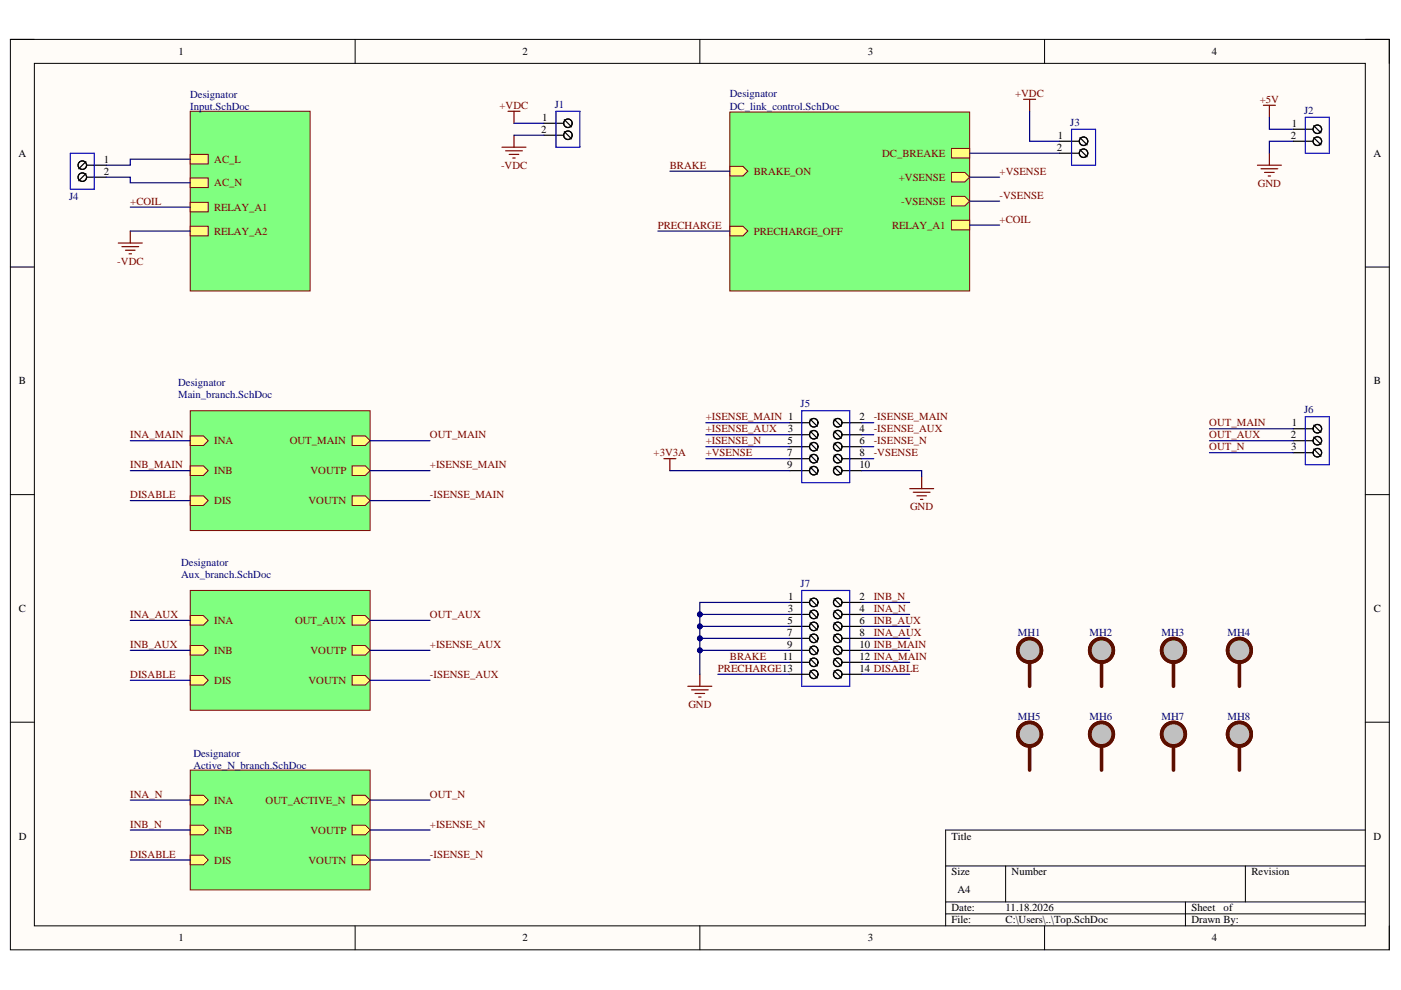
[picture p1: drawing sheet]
<svg xmlns="http://www.w3.org/2000/svg" width="297mm" height="210mm" viewBox="0 0 297 210" stroke-linecap="round" stroke-linejoin="round" font-family="sans-serif">
<path d="M2.2 8.4h292.4v193h-292.4z" fill-rule="evenodd" fill="#fffcf8"/>
<path d="M2.2 8.4h292.4v193h-292.4z" fill="none" stroke="#000" stroke-width=".21"/>
<path d="M7.3 13.4h282.2v182.9h-282.2z" fill-rule="evenodd" fill="#fffcf8"/>
<g fill="none" stroke="#000" stroke-width=".21">
<path d="M2.2 8.4h5.1M7.3 13.4h282.2v182.9h-282.2zM75.3 8.4v5M148.4 8.4v5M221.5 8.4v5M289.5 8.4h5.1v5M2.2 56.6h5.1M289.5 56.6h5.1M2.2 104.9h5.1M289.5 104.9h5.1M2.2 153.1h5.1M289.5 153.1h5.1"/>
<path d="M289.5 176h-89v20.3M75.3 196.3v5.1M148.4 196.3v5.1M200.5 183.6h89M200.5 191.2h89M200.5 193.8h89M213.2 183.6v7.6M221.5 196.3v5.1M251.3 191.2v5.1M264 183.6v7.6M294.6 196.3v5.1"/>
</g>
<path d="M40.3 87.1h38.2v25.4h-38.2z" fill-rule="evenodd" fill="#80ff80"/>
<path d="M40.3 87.1h38.2v25.4h-38.2z" fill="none" stroke="#800000" stroke-width=".21"/>
<path d="M74.7 92.4h2.8l1 1-1 1.1h-2.8z" fill-rule="evenodd" fill="#ffff80"/>
<path d="M74.7 92.4h2.8l1 1-1 1.1h-2.8z" fill="none" stroke="#800000" stroke-width=".21"/>
<path d="M74.7 98.8h2.8l1 1-1 1h-2.8z" fill-rule="evenodd" fill="#ffff80"/>
<path d="M74.7 98.8h2.8l1 1-1 1h-2.8z" fill="none" stroke="#800000" stroke-width=".21"/>
<path d="M74.7 105.1h2.8l1 1-1 1.1h-2.8z" fill-rule="evenodd" fill="#ffff80"/>
<path d="M74.7 105.1h2.8l1 1-1 1.1h-2.8z" fill="none" stroke="#800000" stroke-width=".21"/>
<path d="M40.3 98.8h2.8l1 1-1 1h-2.8z" fill-rule="evenodd" fill="#ffff80"/>
<path d="M40.3 98.8h2.8l1 1-1 1h-2.8z" fill="none" stroke="#800000" stroke-width=".21"/>
<path d="M40.3 92.4h2.8l1 1-1 1.1h-2.8z" fill-rule="evenodd" fill="#ffff80"/>
<path d="M40.3 92.4h2.8l1 1-1 1.1h-2.8z" fill="none" stroke="#800000" stroke-width=".21"/>
<path d="M40.3 105.1h2.8l1 1-1 1.1h-2.8z" fill-rule="evenodd" fill="#ffff80"/>
<path d="M40.3 105.1h2.8l1 1-1 1.1h-2.8z" fill="none" stroke="#800000" stroke-width=".21"/>
<path d="M154.7 23.8h50.9v37.9h-50.9z" fill-rule="evenodd" fill="#80ff80"/>
<path d="M154.7 23.8h50.9v37.9h-50.9z" fill="none" stroke="#800000" stroke-width=".21"/>
<path d="M201.8 31.5h3.8v2h-3.8z" fill-rule="evenodd" fill="#ffff80"/>
<path d="M201.8 31.5h3.8v2h-3.8z" fill="none" stroke="#800000" stroke-width=".21"/>
<path d="M201.8 36.6h2.8l1 1-1 1h-2.8z" fill-rule="evenodd" fill="#ffff80"/>
<path d="M201.8 36.6h2.8l1 1-1 1h-2.8z" fill="none" stroke="#800000" stroke-width=".21"/>
<path d="M201.8 41.6h2.8l1 1.1-1 1h-2.8z" fill-rule="evenodd" fill="#ffff80"/>
<path d="M201.8 41.6h2.8l1 1.1-1 1h-2.8z" fill="none" stroke="#800000" stroke-width=".21"/>
<path d="M154.7 35.3h2.8l1 1-1 1h-2.8z" fill-rule="evenodd" fill="#ffff80"/>
<path d="M154.7 35.3h2.8l1 1-1 1h-2.8z" fill="none" stroke="#800000" stroke-width=".21"/>
<path d="M154.7 48h2.8l1 1-1 1h-2.8z" fill-rule="evenodd" fill="#ffff80"/>
<path d="M154.7 48h2.8l1 1-1 1h-2.8z" fill="none" stroke="#800000" stroke-width=".21"/>
<path d="M201.8 46.7h3.8v2h-3.8z" fill-rule="evenodd" fill="#ffff80"/>
<path d="M201.8 46.7h3.8v2h-3.8z" fill="none" stroke="#800000" stroke-width=".21"/>
<path d="M40.3 125.2h38.2v25.4h-38.2z" fill-rule="evenodd" fill="#80ff80"/>
<path d="M40.3 125.2h38.2v25.4h-38.2z" fill="none" stroke="#800000" stroke-width=".21"/>
<path d="M40.3 136.9h2.8l1 1-1 1h-2.8z" fill-rule="evenodd" fill="#ffff80"/>
<path d="M40.3 136.9h2.8l1 1-1 1h-2.8z" fill="none" stroke="#800000" stroke-width=".21"/>
<path d="M40.3 130.5h2.8l1 1-1 1.1h-2.8z" fill-rule="evenodd" fill="#ffff80"/>
<path d="M40.3 130.5h2.8l1 1-1 1.1h-2.8z" fill="none" stroke="#800000" stroke-width=".21"/>
<path d="M40.3 143.2h2.8l1 1-1 1.1h-2.8z" fill-rule="evenodd" fill="#ffff80"/>
<path d="M40.3 143.2h2.8l1 1-1 1.1h-2.8z" fill="none" stroke="#800000" stroke-width=".21"/>
<path d="M74.7 130.5h2.8l1 1-1 1.1h-2.8z" fill-rule="evenodd" fill="#ffff80"/>
<path d="M74.7 130.5h2.8l1 1-1 1.1h-2.8z" fill="none" stroke="#800000" stroke-width=".21"/>
<path d="M74.7 136.9h2.8l1 1-1 1h-2.8z" fill-rule="evenodd" fill="#ffff80"/>
<path d="M74.7 136.9h2.8l1 1-1 1h-2.8z" fill="none" stroke="#800000" stroke-width=".21"/>
<path d="M74.7 143.2h2.8l1 1-1 1.1h-2.8z" fill-rule="evenodd" fill="#ffff80"/>
<path d="M74.7 143.2h2.8l1 1-1 1.1h-2.8z" fill="none" stroke="#800000" stroke-width=".21"/>
<path d="M40.3 23.6h25.5v38.1h-25.5z" fill-rule="evenodd" fill="#80ff80"/>
<path d="M40.3 23.6h25.5v38.1h-25.5z" fill="none" stroke="#800000" stroke-width=".21"/>
<path d="M40.3 32.7h3.8v2.1h-3.8z" fill-rule="evenodd" fill="#ffff80"/>
<path d="M40.3 32.7h3.8v2.1h-3.8z" fill="none" stroke="#800000" stroke-width=".21"/>
<path d="M40.3 37.7h3.8v2.1h-3.8z" fill-rule="evenodd" fill="#ffff80"/>
<path d="M40.3 37.7h3.8v2.1h-3.8z" fill="none" stroke="#800000" stroke-width=".21"/>
<path d="M40.3 48h3.8v2h-3.8z" fill-rule="evenodd" fill="#ffff80"/>
<path d="M40.3 48h3.8v2h-3.8z" fill="none" stroke="#800000" stroke-width=".21"/>
<path d="M40.3 42.9h3.8v2h-3.8z" fill-rule="evenodd" fill="#ffff80"/>
<path d="M40.3 42.9h3.8v2h-3.8z" fill="none" stroke="#800000" stroke-width=".21"/>
<path d="M40.3 163.3h38.2v25.4h-38.2z" fill-rule="evenodd" fill="#80ff80"/>
<path d="M40.3 163.3h38.2v25.4h-38.2z" fill="none" stroke="#800000" stroke-width=".21"/>
<path d="M40.3 175h2.8l1.1 1-1.1 1h-2.8z" fill-rule="evenodd" fill="#ffff80"/>
<path d="M40.3 175h2.8l1.1 1-1.1 1h-2.8z" fill="none" stroke="#800000" stroke-width=".21"/>
<path d="M40.3 168.6h2.8l1 1-1 1.1h-2.8z" fill-rule="evenodd" fill="#ffff80"/>
<path d="M40.3 168.6h2.8l1 1-1 1.1h-2.8z" fill="none" stroke="#800000" stroke-width=".21"/>
<path d="M40.3 181.3h2.8l1.1 1-1.1 1h-2.8z" fill-rule="evenodd" fill="#ffff80"/>
<path d="M40.3 181.3h2.8l1.1 1-1.1 1h-2.8z" fill="none" stroke="#800000" stroke-width=".21"/>
<path d="M74.7 168.6h2.8l1 1-1 1.1h-2.8z" fill-rule="evenodd" fill="#ffff80"/>
<path d="M74.7 168.6h2.8l1 1-1 1.1h-2.8z" fill="none" stroke="#800000" stroke-width=".21"/>
<path d="M74.7 175h2.8l1 1-1 1h-2.8z" fill-rule="evenodd" fill="#ffff80"/>
<path d="M74.7 175h2.8l1 1-1 1h-2.8z" fill="none" stroke="#800000" stroke-width=".21"/>
<path d="M74.7 181.3h2.8l1 1-1 1h-2.8z" fill-rule="evenodd" fill="#ffff80"/>
<path d="M74.7 181.3h2.8l1 1-1 1h-2.8z" fill="none" stroke="#800000" stroke-width=".21"/>
<g fill="none" stroke="#000" stroke-width=".25">
<path d="M18.2 34.3l-1.5 1.5M18.2 36.8l-1.5 1.5M18.5 35h4M18.5 37.6h4M224.6 30h4.1M224.6 32.5h4.1M229 29.2l1.5 1.5M229 31.7l1.5 1.5M167.4 89.6h4.1M167.4 92.2h4.1M167.4 94.7h4.1M167.4 97.3h4.1"/>
<path d="M167.4 99.8h4.1M171.8 88.9l1.5 1.5M171.8 91.4l1.5 1.5M171.8 93.9l1.5 1.6M171.8 96.5l1.5 1.5M171.8 99l1.5 1.6M176.8 96.5l1.6 1.5M176.8 88.9l1.6 1.5M176.8 91.4l1.6 1.5M176.8 93.9l1.6 1.6M176.8 99l1.6 1.6M178.6 89.6h4.1"/>
<path d="M178.6 92.2h4.1M178.6 94.7h4.1M178.6 97.3h4.1M178.6 99.8h4.1M274.2 90.9h4.1M274.2 93.4h4.1M274.2 96h4.1M278.5 90.1l1.6 1.6M278.5 92.7l1.6 1.5M278.5 95.2l1.6 1.5"/>
<circle cx="17.5" cy="35" r=".9"/>
<circle cx="17.5" cy="37.6" r=".9"/>
<circle cx="229.7" cy="29.9" r=".9"/>
<circle cx="229.7" cy="32.5" r=".9"/>
<circle cx="172.5" cy="89.6" r=".9"/>
<circle cx="172.5" cy="97.3" r=".9"/>
<circle cx="172.5" cy="94.7" r=".9"/>
<circle cx="172.5" cy="92.2" r=".9"/>
<circle cx="172.5" cy="99.8" r=".9"/>
<circle cx="177.6" cy="94.7" r=".9"/>
<circle cx="177.6" cy="92.2" r=".9"/>
<circle cx="177.6" cy="99.8" r=".9"/>
<circle cx="177.6" cy="89.6" r=".91"/>
<circle cx="177.6" cy="97.3" r=".9"/>
<circle cx="177.6" cy="89.6" r=".9"/>
<circle cx="279.3" cy="93.4" r=".9"/>
<circle cx="279.3" cy="96" r=".9"/>
<circle cx="279.3" cy="90.9" r=".9"/>
</g>
<path d="M14.9 32.5h5.1v7.6h-5.1zM227.2 27.4h5.1v7.6h-5.1zM170 87.1h10.2v15.2h-10.2zM276.8 88.4h5v10.1h-5z" fill="none" stroke="#00f" stroke-width=".25"/>
<g fill="none" stroke="#800000" stroke-width=".25">
<path d="M217 21.1h2.6M218.3 21.1v2.5M266.6 35h5.1M267.4 35.8h3.5M267.9 22.3h2.5M268.1 36.6h2.1M268.9 37.3h.5M269.1 22.3v2.6M269.1 32.5v2.5M25.1 51.5h5.1M25.8 52.3h3.6M26.6 53.1h2"/>
<path d="M27.4 53.8h.5M27.6 49v2.5M140.8 97.3h2.5M142 97.3v2.5M145.8 145.5h5.1M146.6 146.3h3.6M147.4 147h2M148.1 147.8h.5M148.4 143v2.5"/>
</g>
<circle cx="233.5" cy="137.9" r="2.5" fill="none" stroke="#5b0f00" stroke-width=".76"/>
<circle cx="233.5" cy="137.9" r="2.2" fill="#c0c0c0"/>
<circle cx="233.5" cy="137.9" r="2.2" fill="none" stroke="#5b0f00" stroke-width=".21"/>
<g fill="none" stroke="#5b0f00" stroke-width=".76">
<path d="M233.5 140.4v5.1"/>
<circle cx="248.8" cy="137.9" r="2.5"/>
</g>
<circle cx="248.8" cy="137.9" r="2.2" fill="#c0c0c0"/>
<circle cx="248.8" cy="137.9" r="2.2" fill="none" stroke="#5b0f00" stroke-width=".21"/>
<g fill="none" stroke="#5b0f00" stroke-width=".76">
<path d="M248.8 140.4v5.1"/>
<circle cx="218.3" cy="137.9" r="2.5"/>
</g>
<circle cx="218.3" cy="137.9" r="2.2" fill="#c0c0c0"/>
<circle cx="218.3" cy="137.9" r="2.2" fill="none" stroke="#5b0f00" stroke-width=".21"/>
<g fill="none" stroke="#5b0f00" stroke-width=".76">
<path d="M218.3 140.4v5.1"/>
<circle cx="218.3" cy="155.7" r="2.5"/>
</g>
<circle cx="218.3" cy="155.7" r="2.2" fill="#c0c0c0"/>
<circle cx="218.3" cy="155.7" r="2.2" fill="none" stroke="#5b0f00" stroke-width=".21"/>
<g fill="none" stroke="#5b0f00" stroke-width=".76">
<path d="M218.3 158.2v5.1"/>
<circle cx="233.5" cy="155.7" r="2.5"/>
</g>
<circle cx="233.5" cy="155.7" r="2.2" fill="#c0c0c0"/>
<circle cx="233.5" cy="155.7" r="2.2" fill="none" stroke="#5b0f00" stroke-width=".21"/>
<g fill="none" stroke="#5b0f00" stroke-width=".76">
<path d="M233.5 158.2v5.1"/>
<circle cx="248.8" cy="155.7" r="2.5"/>
</g>
<circle cx="248.8" cy="155.7" r="2.2" fill="#c0c0c0"/>
<circle cx="248.8" cy="155.7" r="2.2" fill="none" stroke="#5b0f00" stroke-width=".21"/>
<g fill="none" stroke="#5b0f00" stroke-width=".76">
<path d="M248.8 158.2v5.1"/>
<circle cx="262.8" cy="137.9" r="2.5"/>
</g>
<circle cx="262.8" cy="137.9" r="2.2" fill="#c0c0c0"/>
<circle cx="262.8" cy="137.9" r="2.2" fill="none" stroke="#5b0f00" stroke-width=".21"/>
<path d="M262.8 140.4v5.1" fill="none" stroke="#5b0f00" stroke-width=".76"/>
<path d="M192.9 103.6h5M193.6 104.4h3.6M194.4 105.1h2M195.2 105.9h.5M195.4 101.1v2.5" fill="none" stroke="#800000" stroke-width=".25"/>
<g fill="none" stroke="#000" stroke-width=".25">
<path d="M115.3 26.1h4.1M115.3 28.7h4.1M119.7 25.4l1.5 1.5M119.7 27.9l1.5 1.5M167.4 127.7h4.1M167.4 130.3h4.1M167.4 132.8h4.1M167.4 135.3h4.1M167.4 137.9h4.1M171.8 127l1.5 1.5M171.8 129.5l1.5 1.5M171.8 132.1l1.5 1.5"/>
<path d="M171.8 134.6l1.5 1.5M171.8 137.1l1.5 1.6M171.8 139.7l1.5 1.5M176.8 127l1.6 1.5M176.8 129.5l1.6 1.5M176.8 132.1l1.6 1.5M176.8 134.6l1.6 1.5M176.8 137.1l1.6 1.6M176.8 139.7l1.6 1.5M178.6 127.7h4.1M178.6 130.3h4.1M178.6 132.8h4.1"/>
<path d="M178.6 135.3h4.1M178.6 137.9h4.1M167.4 140.4h4.1M167.4 143h4.1M171.8 142.2l1.5 1.5M176.8 142.2l1.6 1.5M178.6 140.4h4.1M178.6 143h4.1"/>
<circle cx="120.4" cy="28.7" r=".9"/>
<circle cx="120.4" cy="26.1" r=".9"/>
<circle cx="172.5" cy="130.3" r=".9"/>
<circle cx="172.5" cy="137.9" r=".9"/>
<circle cx="172.5" cy="135.3" r=".9"/>
<circle cx="172.5" cy="132.8" r=".9"/>
<circle cx="172.5" cy="127.7" r=".9"/>
<circle cx="177.6" cy="135.3" r=".9"/>
<circle cx="177.6" cy="132.8" r=".9"/>
<circle cx="177.6" cy="127.7" r=".9"/>
<circle cx="177.6" cy="130.3" r=".91"/>
<circle cx="177.6" cy="137.9" r=".9"/>
<circle cx="177.6" cy="130.3" r=".9"/>
<circle cx="172.5" cy="143" r=".9"/>
<circle cx="172.5" cy="140.4" r=".9"/>
<circle cx="177.6" cy="140.4" r=".9"/>
<circle cx="177.6" cy="143" r=".9"/>
</g>
<path d="M117.9 23.6h5.1v7.6h-5.1zM170 125.2h10.2v20.3h-10.2z" fill="none" stroke="#00f" stroke-width=".25"/>
<g fill="none" stroke="#000080" stroke-width=".25">
<path d="M22.5 37.6h5.1v1.2h12.7M40.3 33.8h-12.7v1.2h-5.1M142 36.3h12.7M205.6 32.5h19M205.6 37.6h6.3M218.3 23.6v6.4h6.3M269.1 24.9v2.5h5.1M274.2 30h-5.1v2.5M27.6 43.9h12.7M27.6 49h12.7M139.5 49h15.2M205.6 42.7h6.3"/>
<path d="M205.6 47.7h6.3M27.6 93.4h12.7M27.6 99.8h12.7M78.5 93.4h12.7M78.5 99.8h12.7M142 99.8h25.4M149.6 89.6h17.8M149.6 92.2h17.8M149.6 94.7h17.8M149.6 97.3h17.8M182.7 99.8h12.7v1.3M182.7 89.6h2.5"/>
<path d="M182.7 92.2h2.5M182.7 94.7h2.5M182.7 97.3h2.5M256.4 93.4h17.8M256.4 90.9h17.8M256.4 96h17.8M27.6 106.1h12.7M78.5 106.1h12.7M27.6 131.5h12.7M27.6 137.9h12.7M78.5 131.5h12.7M78.5 137.9h12.7"/>
<path d="M167.4 137.9h-19v5.1M27.6 144.2h12.7M78.5 144.2h12.7M27.6 169.6h12.7M27.6 176h12.7M78.5 169.6h12.7M78.5 176h12.7M27.6 182.3h12.7M78.5 182.3h12.7"/>
</g>
<circle cx="148.4" cy="137.9" r=".51" fill="#000080"/>
<circle cx="148.4" cy="137.9" r=".51" fill="none" stroke="#000080" stroke-width=".21"/>
<path d="M167.4 135.3h-19v2.6" fill="none" stroke="#000080" stroke-width=".25"/>
<circle cx="148.4" cy="135.3" r=".51" fill="#000080"/>
<circle cx="148.4" cy="135.3" r=".51" fill="none" stroke="#000080" stroke-width=".21"/>
<circle cx="148.4" cy="137.9" r=".51" fill="#000080"/>
<circle cx="148.4" cy="137.9" r=".51" fill="none" stroke="#000080" stroke-width=".21"/>
<path d="M167.4 132.8h-19v2.5" fill="none" stroke="#000080" stroke-width=".25"/>
<circle cx="148.4" cy="132.8" r=".51" fill="#000080"/>
<circle cx="148.4" cy="132.8" r=".51" fill="none" stroke="#000080" stroke-width=".21"/>
<circle cx="148.4" cy="135.3" r=".51" fill="#000080"/>
<circle cx="148.4" cy="135.3" r=".51" fill="none" stroke="#000080" stroke-width=".21"/>
<path d="M167.4 127.7h-19v5.1" fill="none" stroke="#000080" stroke-width=".25"/>
<circle cx="148.4" cy="130.3" r=".51" fill="#000080"/>
<circle cx="148.4" cy="130.3" r=".51" fill="none" stroke="#000080" stroke-width=".21"/>
<circle cx="148.4" cy="132.8" r=".51" fill="#000080"/>
<circle cx="148.4" cy="132.8" r=".51" fill="none" stroke="#000080" stroke-width=".21"/>
<path d="M109 26.1h6.3M109 28.7h6.3M182.7 127.7h10.2M182.7 130.3h10.2M182.7 132.8h10.2M182.7 135.3h10.2M182.7 137.9h10.2M154.7 140.4h12.7M182.7 140.4h10.2M182.7 143h10.2" fill="none" stroke="#000080" stroke-width=".25"/>
<path d="M106.4 31.2h5.1M107.2 32h3.6M107.7 23.6h2.5M108 32.7h2M108.7 33.5h.5M109 23.6v2.5M109 28.7v2.5" fill="none" stroke="#800000" stroke-width=".25"/>
<g fill="none" stroke="#000" stroke-width=".25">
<path d="M274.2 27.4h4.1M274.2 30h4.1M278.5 26.6l1.6 1.6M278.5 29.2l1.6 1.5"/>
<circle cx="279.3" cy="27.4" r=".9"/>
<circle cx="279.3" cy="29.9" r=".9"/>
</g>
<path d="M276.8 24.9h5v7.6h-5z" fill="none" stroke="#00f" stroke-width=".25"/>
<circle cx="262.8" cy="155.7" r="2.5" fill="none" stroke="#5b0f00" stroke-width=".76"/>
<circle cx="262.8" cy="155.7" r="2.2" fill="#c0c0c0"/>
<circle cx="262.8" cy="155.7" r="2.2" fill="none" stroke="#5b0f00" stroke-width=".21"/>
<path d="M262.8 158.2v5.1" fill="none" stroke="#5b0f00" stroke-width=".76"/>
<path d="M148.4 130.3h19M152.2 143h15.2" fill="none" stroke="#000080" stroke-width=".25"/>
<circle cx="148.4" cy="130.3" r=".51" fill="#000080"/>
<circle cx="148.4" cy="130.3" r=".51" fill="none" stroke="#000080" stroke-width=".21"/>
<g font-size="2.3">
<text x="37.9" y="11.7">1</text>
<text x="110.8" y="11.7">2</text>
<text x="184" y="11.7">3</text>
<text x="257" y="11.7">4</text>
<text x="114.8" y="28.1">2</text>
<text x="115" y="25.6">1</text>
<text x="224.3" y="29.4">1</text>
<text x="273.7" y="29.4">2</text>
<text x="273.9" y="26.9">1</text>
<text x="3.9" y="33.2">A</text>
<text x="22" y="34.5">1</text>
<text x="224.1" y="31.9">2</text>
<text x="291.2" y="33.2">A</text>
<text x="22" y="37.1">2</text>
<text x="4" y="81.5">B</text>
<text x="291.3" y="81.5">B</text>
<text x="182.2" y="89.1">2</text>
<text x="167" y="94.2">5</text>
<text x="167" y="91.7">3</text>
<text x="182.2" y="91.7">4</text>
<text x="182.2" y="94.2">6</text>
<text x="273.7" y="92.9">2</text>
<text x="273.7" y="95.5">3</text>
<text x="273.9" y="90.4">1</text>
<text x="166.9" y="96.7">7</text>
<text x="166.9" y="99.3">9</text>
<text x="182.2" y="96.7">8</text>
<text x="182.2" y="99.3">10</text>
<text x="4" y="129.7">C</text>
<text x="167" y="129.7">3</text>
<text x="167.1" y="127.2">1</text>
<text x="182.2" y="127.2">2</text>
<text x="182.2" y="129.7">4</text>
<text x="291.3" y="129.7">C</text>
<text x="166.9" y="134.8">7</text>
<text x="166.9" y="137.4">9</text>
<text x="167" y="132.3">5</text>
<text x="182.2" y="132.3">6</text>
<text x="182.2" y="134.8">8</text>
<text x="182.2" y="137.4">10 INB_MAIN</text>
<text x="166" y="139.9">11</text>
<text x="182.2" y="139.9">12 INA_MAIN</text>
<text x="182.2" y="142.5">14 DISABLE</text>
<text x="4" y="178">D</text>
<text x="201.7" y="178">Title</text>
<text x="291.2" y="178">D</text>
<text x="201.7" y="185.6">Size</text>
<text x="214.5" y="185.6">Number</text>
<text x="265.3" y="185.6">Revision</text>
<text x="203" y="189.4">A4</text>
<text x="201.7" y="193.2">Date:</text>
<text x="201.7" y="195.8">File:</text>
<text x="213.2" y="193.2">11.18.2026</text>
<text x="213.2" y="195.8">C:\Users\..\Top.SchDoc</text>
<text x="252.6" y="193.2">Sheet</text>
<text x="252.6" y="195.8">Drawn By:</text>
<text x="259.4" y="193.2">of</text>
<text x="37.9" y="199.6">1</text>
<text x="110.8" y="199.6">2</text>
<text x="184" y="199.6">3</text>
<text x="257" y="199.6">4</text>
</g>
<g font-size="2.3" fill="#000080">
<text x="40.3" y="20.7">Designator</text>
<text x="40.3" y="23.2">Input.SchDoc</text>
<text x="117.6" y="22.8">J1</text>
<text x="154.7" y="20.6">Designator</text>
<text x="154.7" y="23.2">DC_link_control.SchDoc</text>
<text x="226.9" y="26.6">J3</text>
<text x="276.5" y="24.1">J2</text>
<text x="14.6" y="42.4">J4</text>
<text x="37.8" y="81.9">Designator</text>
<text x="37.8" y="84.4">Main_branch.SchDoc</text>
<text x="169.7" y="86.3">J5</text>
<text x="276.5" y="87.6">J6</text>
<text x="38.4" y="120">Designator</text>
<text x="38.4" y="122.5">Aux_branch.SchDoc</text>
<text x="169.7" y="124.4">J7</text>
<text x="215.8" y="134.9">MH1</text>
<text x="231" y="134.9">MH2</text>
<text x="246.3" y="134.9">MH3</text>
<text x="260.3" y="134.9">MH4</text>
<text x="215.8" y="152.7">MH5</text>
<text x="231" y="152.7">MH6</text>
<text x="246.3" y="152.7">MH7</text>
<text x="260.3" y="152.7">MH8</text>
<text x="41" y="160.5">Designator</text>
<text x="41" y="163">Active_N_branch.SchDoc</text>
</g>
<g font-size="2.3" fill="#800000">
<text x="105.9" y="23.1">+VDC</text>
<text x="215.2" y="20.5">+VDC</text>
<text x="267.1" y="21.8">+5V</text>
<text x="45.4" y="34.5">AC_L</text>
<text x="106.2" y="35.8">-VDC</text>
<text x="142" y="35.8">BRAKE</text>
<text x="187" y="33.2">DC_BREAKE</text>
<text x="45.4" y="39.5">AC_N</text>
<text x="159.8" y="37.1">BRAKE_ON</text>
<text x="190.6" y="38.3">+VSENSE</text>
<text x="211.9" y="37.1">+VSENSE</text>
<text x="266.7" y="39.6">GND</text>
<text x="27.6" y="43.4">+COIL</text>
<text x="45.4" y="44.7">RELAY_A1</text>
<text x="191.1" y="43.4">-VSENSE</text>
<text x="211.9" y="42.1">-VSENSE</text>
<text x="211.9" y="47.2">+COIL</text>
<text x="45.4" y="49.7">RELAY_A2</text>
<text x="139.5" y="48.5">PRECHARGE</text>
<text x="159.8" y="49.7">PRECHARGE_OFF</text>
<text x="189.2" y="48.5">RELAY_A1</text>
<text x="24.9" y="56.1">-VDC</text>
<text x="149.6" y="89.1">+ISENSE_MAIN 1</text>
<text x="185.2" y="89.1">-ISENSE_MAIN</text>
<text x="27.6" y="92.9">INA_MAIN</text>
<text x="45.4" y="94.2">INA</text>
<text x="61.4" y="94.2">OUT_MAIN</text>
<text x="91.2" y="92.9">OUT_MAIN</text>
<text x="149.6" y="91.7">+ISENSE_AUX</text>
<text x="149.6" y="94.2">+ISENSE_N</text>
<text x="185.2" y="91.7">-ISENSE_AUX</text>
<text x="185.2" y="94.2">-ISENSE_N</text>
<text x="256.4" y="90.4">OUT_MAIN</text>
<text x="256.4" y="92.9">OUT_AUX</text>
<text x="256.4" y="95.5">OUT_N</text>
<text x="27.6" y="99.3">INB_MAIN</text>
<text x="45.4" y="100.5">INB</text>
<text x="65.8" y="100.5">VOUTP</text>
<text x="91.2" y="99.3">+ISENSE_MAIN</text>
<text x="138.6" y="96.7">+3V3A</text>
<text x="149.6" y="96.7">+VSENSE</text>
<text x="185.2" y="96.7">-VSENSE</text>
<text x="27.6" y="105.6">DISABLE</text>
<text x="45.4" y="106.9">DIS</text>
<text x="65.4" y="106.9">VOUTN</text>
<text x="91.2" y="105.6">-ISENSE_MAIN</text>
<text x="192.9" y="108.2">GND</text>
<text x="27.6" y="131">INA_AUX</text>
<text x="91.2" y="131">OUT_AUX</text>
<text x="185.2" y="129.7">INA_N</text>
<text x="185.2" y="127.2">INB_N</text>
<text x="27.6" y="137.4">INB_AUX</text>
<text x="45.4" y="132.3">INA</text>
<text x="62.6" y="132.3">OUT_AUX</text>
<text x="91.2" y="137.4">+ISENSE_AUX</text>
<text x="185.2" y="134.8">INA_AUX</text>
<text x="185.2" y="132.3">INB_AUX</text>
<text x="27.6" y="143.7">DISABLE</text>
<text x="45.4" y="138.6">INB</text>
<text x="65.8" y="138.6">VOUTP</text>
<text x="91.2" y="143.7">-ISENSE_AUX</text>
<text x="152.2" y="142.5">PRECHARGE13</text>
<text x="154.7" y="139.9">BRAKE</text>
<text x="45.4" y="145">DIS</text>
<text x="65.4" y="145">VOUTN</text>
<text x="145.9" y="150.1">GND</text>
<text x="27.6" y="169.1">INA_N</text>
<text x="45.4" y="170.4">INA</text>
<text x="56.3" y="170.4">OUT_ACTIVE_N</text>
<text x="91.2" y="169.1">OUT_N</text>
<text x="27.6" y="175.5">INB_N</text>
<text x="45.4" y="176.7">INB</text>
<text x="65.8" y="176.7">VOUTP</text>
<text x="91.2" y="175.5">+ISENSE_N</text>
<text x="27.6" y="181.8">DISABLE</text>
<text x="45.4" y="183.1">DIS</text>
<text x="65.4" y="183.1">VOUTN</text>
<text x="91.2" y="181.8">-ISENSE_N</text>
</g>
</svg>
